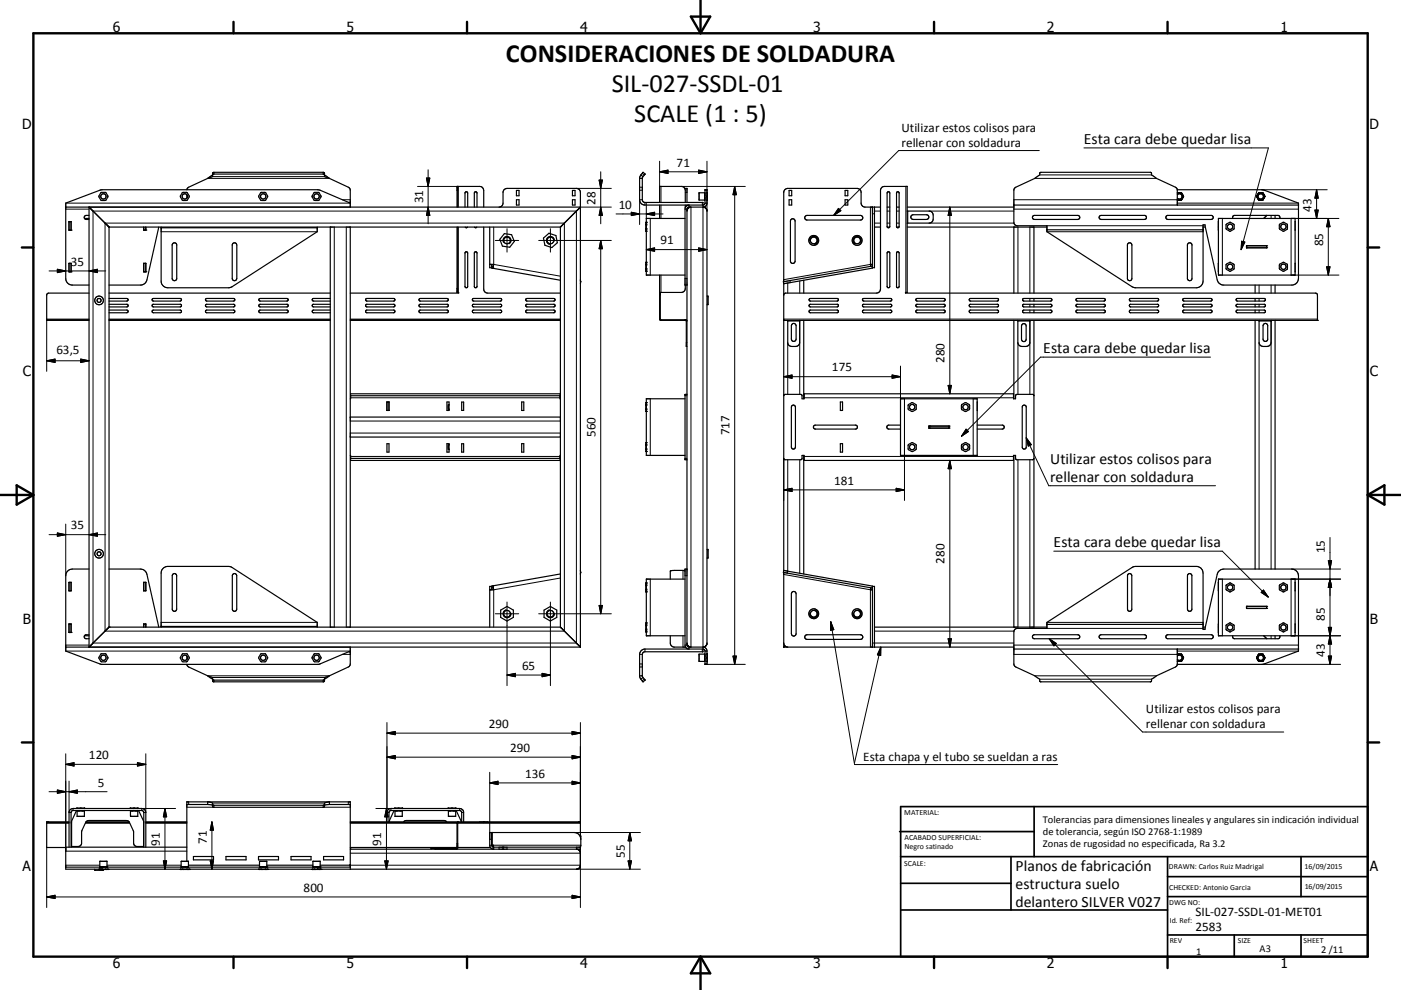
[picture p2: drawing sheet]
<svg xmlns="http://www.w3.org/2000/svg" width="420mm" height="297mm" viewBox="0 0 420 297" stroke-linecap="round" stroke-linejoin="round" font-family="sans-serif">
<g fill="none" stroke="#000" stroke-width=".36">
<path d="M54.6 57.9l.3-.2 1.3 .2 .5 .9-.5 1.2-.3 .2-1.3-.2-.5-.9zM56 58.4v1.1M62.3 53.5l1.4-.5 .1-1.1 .3-.2h32.8l.4 .2v1.1l1.5 .5M62.3 53.5l-5.7 2.7-.6 .7M63.7 52.5l-1.4 1M78.1 57.9l.3-.2 1.3 .2 .5 1-.6 1.2-1.5-.1-.5-.9zM94.1 57.9l.3-.2 1.3 .2 .6 1-.6 1.1-.3 .2-1.3-.2-.5-.9zM97.3 52.4l-.3-.2h-33l-.3 .3M97.3 52.4v.1M97.3 52.5l1.5 1M98.8 53.5l6 2.9 .2 .7v5M137.2 55.9v6.2"/>
<path d="M154.8 57.1h.8v1.6h-.8zM154.8 59.9h.8v1.6h-.8zM171.6 57.1h.8v1.6h-.8zM171.6 59.9h.8v1.6h-.8zM191.8 53.5v6.4a1.59 1.59 0 0 0 1.6 1.6h17.4M191.8 53.5h.8M192.1 52.5l-.3 1M192.1 52.5l.7 .5M192.8 53l-.2 .4v6.5l.4 .7 17.8 .1v.8M192.8 51.7l-.7 .8M192.8 51.7h.1M192.8 51.7l.6 .5"/>
<path d="M193.4 52.3l-.6 .7M193.4 52.2h.1M205.4 56.6l.6-.1v4.2M211.3 57.8v2.2M211.4 57.8h-1.8v2.2h1.8M211.4 58.1v.6M211.4 59.2v.6M212 59v.1M212 60v.1M212 57.8v.1M212 57.8h.1M212 58.8h.1"/>
<path d="M212 57.7h.1M212 60h.1M212 59.1h.1M212 58.8v.1M212 57.7v.1M212 57.9h.1M212.1 57.7v2.5M236.6 57.1h.8v1.6h-.8zM236.6 59.9h.8v1.6h-.8zM253.4 57.1h.8v1.6h-.8zM253.4 59.9h.8v1.6h-.8zM266.1 57.7l.5-.1 .2 .3v10a.4 .4 0 0 1-.4 .4 .4 .4 0 0 1-.4-.4z"/>
<path d="M268.9 57.7l.5-.1 .2 .3v10a.4 .4 0 0 1-.4 .4 .4 .4 0 0 1-.4-.2zM353 56.9l25.8 .1 10.5 3.9v22.6a2.02 2.02 0 0 1-2 2h-20.4a2.01 2.01 0 0 1-2-1.5l-3.6-16.6h-.6v16.9a2.03 2.03 0 0 1-2 2l-18.8-.1-26-16.7v-1.8h-8.9l-.7-.2-.3-.5 .1-10.4 .5-.4 5.6-2.7 1.5-1v-.6l.3-.2h32.9l.3 .2a.8 .8 0 0 0 .8 1.1l.7 .5 6.1 2.9 .2 .7v4.4M353 57.8h1.2M353 58.4a.81 .81 0 0 1 1.1-.1 .81 .81 0 0 1 0 1.2 .81 .81 0 0 1-1.1 0M353.5 57.8l-.5 .2M353.7 57.8l.6 .3M354.2 57.8v.1M354.2 57.8l.6 1.1M354.2 57.9l.2 .2M354.3 58.1l.3 .4M354.3 59.7l-.6 .3-.7-.2M354.4 59.7l-.2 .3"/>
<path d="M354.4 58.1v.2M354.5 58.3l.2 .8-.4 .6M354.7 58.6l.1 .3M354.8 58.9l-.4 .8M354.8 58.9l-.6 1.1M376.7 58.9l.7 1.1M376.7 58.9l.4 .7M377.2 59.7l.2 .3M377.4 57.8h1.2M377.4 57.8l-.7 1.1M377.4 57.9l-.7 1M377.4 57.8v.1"/>
<path d="M378.6 57.8v.1M378.6 57.8l.7 1.1M378.6 60h.1M378.7 58l.3 .5M378.8 59.7l-.1 .2M379 59.3l-.1 .2M379.1 58.6l.1 .2M379.2 59.1l-.1 .1M379.2 58.9v.1M379.3 58.9l-.7 1.1h-1.2M19.7 62.1l154.3 .1-6 5.9M20.7 79h.6v2.5h-.6z"/>
<path d="M20.7 66.5h.6v2.5h-.6zM20.7 66.5h.6M25.3 65.5h1.4M26.7 64.6h-.8a.61 .61 0 0 0-.7 .6 .61 .61 0 0 0 .7 .6h.8M32.7 68.1l-6-6v132l6-6M32.7 68.1v120M32.7 68.1h135.3M43.1 79h.6v2.5h-.6zM43.1 68.1v.9h.6v-.9M47.6 68.1l-3.6 15.9a1.95 1.95 0 0 1-1.9 1.5h-9.4M48.3 68.1v16.2a1.98 1.98 0 0 0 2 2h18.2l.8-.2 25.8-16.6v-1.4M48.3 68.3h46.8"/>
<path d="M51.9 73a.68 .68 0 0 1 .7-.1 .68 .68 0 0 1 .4 .6v10a.69 .69 0 0 1-.7 .7 .69 .69 0 0 1-.7-.7v-10zM69.9 73a.7 .7 0 0 1 .7-.1 .7 .7 0 0 1 .4 .6v10a.69 .69 0 0 1-.7 .7 .69 .69 0 0 1-.7-.7v-10zM99 68.1v120M104.5 60.7h.5M105 68.1v120M105 60.9l-9-3.8-.8-.2-65 .1-10.5 3.9v22.6a1.97 1.97 0 0 0 2 2h5M137 62.1v-6.2h6.8l.8 .3 .4 .9v5M137 68.1v19.6h.5v.2h-32.5M137.2 68.1v19.6M139.4 62.1v-4.2a.4 .4 0 0 1 .4-.4 .4 .4 0 0 1 .4 .4v4.2M139.5 68.1l.3 .2 .4-.2M139.5 75.7l.4-.2 .3 .4v10a.41 .41 0 0 1-.4 .4 .41 .41 0 0 1-.4-.4z"/>
<path d="M142.2 62.1v-4.2a.4 .4 0 0 1 .4-.4 .4 .4 0 0 1 .4 .4v4.2M142.3 68.1l.3 .2 .4-.2M142.3 75.7l.4-.2 .3 .4v10a.41 .41 0 0 1-.4 .4 .41 .41 0 0 1-.4-.4zM145 68.1v18.6l.5 1 .7 .2h21.8M146.8 68.1v12.2h.6v-1M146.8 79.3h1.2l-.2 1.2M147.9 79.9l-.4-.1-.1 .6 .4 .1M149.6 62.1l.8-.2 .4-.7v-3.7l.3-.5 .7-.4 21-.1 .8 .3 .4 .7v136.6M151.2 70.1l2.2 .3 .8 2-1.4 1.8-2.2-.4-.8-2zM162.9 71.4l1.7-1.4 2.1 .7 .4 2.1-1.7 1.5-2-.7zM168 68.1v120M168 68.1h.1"/>
<path d="M193.7 79.2l.1 .2M193.7 67.2l.1 .2M193.7 68.6v.1M193.7 69.3v.1M193.7 79.4v.1M193.7 79.4h.1M193.7 67.4v.1M193.7 67.4h.1M193.8 66.8l-.1 2.6M193.8 78.8v2.5M193.8 68.7l-.1 .1M193.8 68.6l-.1 .1"/>
<path d="M193.8 69.3l-.1 .1M197.8 60.7v-4.8l7 .1 .6 .9 .1 3.8M197.8 61.5v4M205.4 65.5h-11.6v17h11.6M205.5 62.1h.1M205.5 61.5v.8M206 61.5v.2M206.6 61.5l-.8 .3-.4 .9v22.8h.6M207.2 62.1a1.2 1.2 0 0 0-1.2 1.2M210.8 62.1l-4.4 .1-.4 .5v130.8l.2 .5 .4 .1h4.2M210.8 62.1a1.24 1.24 0 0 1 1.2 1v130.1a1.25 1.25 0 0 1-1.2 .9M211.4 60.9v-4h.6v4"/>
<path d="M211.4 60.9h.6M211.4 60.9l-.3 .5-.3 .1M212 60.9l-.5 1-.7 .2M212 60.1v.1M212 60.2h.1M237.2 65.8a.71 .71 0 0 1 .8-.1 .71 .71 0 0 1 .4 .6v12a.7 .7 0 0 1-.7 .7 .7 .7 0 0 1-.7-.7v-12zM241.4 64.9l.6-.3h16a.7 .7 0 0 1 .7 .7 .7 .7 0 0 1-.7 .7h-16a.68 .68 0 0 1-.7-.4 .68 .68 0 0 1 .1-.7zM261.1 79.9h.1M261.6 62.1v18.2h.6v-18.2M261.6 79.3h-.6l.1 .6M262.2 68.1h1.8M264 62.1h-4.6l-.8-.2-.4-.7-.1-4-.6-.6-.5-.1h-20.8l-.8 .3-.4 .9-.1 26.7"/>
<path d="M266 62.1h.8M266 68.1h.7M266.1 75.7l.3-.2 .4 .4v10a.41 .41 0 0 1-.4 .4 .41 .41 0 0 1-.4-.4zM268.8 62.1h.8M268.8 68.1h.7M268.9 75.7l.3-.2 .4 .4v10a.4 .4 0 0 1-.4 .4 .4 .4 0 0 1-.4-.2zM272 62.1h32M272 68.1h41.9M272 63.3l6.8 .1 .7 .4 .3 .7-.1 1.7-.9 .7h-6.8M273.3 64.7l.5-.3h4a.71 .71 0 0 1 .7 .7 .71 .71 0 0 1-.7 .7h-4a.7 .7 0 0 1-.7-.4 .7 .7 0 0 1 .2-.7zM304 61.5h85.3M304 68.1v19.8"/>
<path d="M309.6 64.9l.5-.3h13a.61 .61 0 0 1 .6 .6 .61 .61 0 0 1-.6 .6h-13l-.5-.2zM310 68.1v19.8M313.9 68.9h46.8M329.6 64.9l.5-.3h13a.61 .61 0 0 1 .6 .6 .61 .61 0 0 1-.6 .6h-13l-.6-.4zM338.2 73a.67 .67 0 0 1 .8-.1 .67 .67 0 0 1 .3 .6v10a.67 .67 0 0 1-.6 .7 .67 .67 0 0 1-.7-.7v-10zM349.6 64.9l.5-.3h13a.61 .61 0 0 1 .6 .6 .61 .61 0 0 1-.6 .6h-13l-.5-.2zM353 60h1.2M356.2 73a.68 .68 0 0 1 .8-.1 .68 .68 0 0 1 .4 .6v10a.69 .69 0 0 1-.7 .7 .69 .69 0 0 1-.7-.7v-10zM360.7 68.1h.7M365.3 68.1h.1M365.3 79v2.5M365.3 66.5v2.5"/>
<path d="M365.3 65.5h23v17h-23zM367.7 79.2l1.1-.5 1.1 .5v1.6l-1 .6-1.2-.6zM367.7 67.2l.9-.5 1.3 .5v1.6l-1.1 .6-1.1-.6zM369.6 65.5l.1-.7 .4-.2h13l.5 .2 .1 .7M373.7 73.7h6v.6h-6zM373.7 73.7h6M379.8 64.6l-.9 .9M382.3 64.6v.9M383.7 79.2l1.1-.5 1.1 .5v1.6l-1 .6-1.2-.6-.1-.3zM383.7 67.2l.9-.5 1.3 .5v1.6l-1.1 .6-1.1-.6-.1-.2zM388.3 79v2.5M388.3 66.5v2.5"/>
<path d="M14 95.9h12.7M26.7 87.9h-12.1l-.3 .1-.3 .5v7.6h12.7M32.7 89.5h5.3a.39 .39 0 0 1 .4 .4 .39 .39 0 0 1-.4 .4h-5.3M32.7 87.9h66.3M32.7 95.9h66.3M32.7 96.1h66.3M32.7 91.3h5.5a.41 .41 0 0 1 .2 .4 .41 .41 0 0 1-.4 .4h-5.3M32.7 93h5.3a.4 .4 0 0 1 .4 .4 .4 .4 0 0 1-.4 .4h-5.3M45.7 89.6l8.3-.1a.39 .39 0 0 1 .4 .4 .39 .39 0 0 1-.4 .4h-8l-.4-.2zM45.7 93.1l8.3-.1a.4 .4 0 0 1 .4 .4 .4 .4 0 0 1-.4 .4h-8l-.4-.2zM45.7 91.4l8.4-.1a.4 .4 0 0 1 .3 .4 .4 .4 0 0 1-.4 .4h-8l-.4-.2zM61.6 91.5l.3-.2h8.2a.41 .41 0 0 1 .3 .4 .41 .41 0 0 1-.4 .4h-8l-.4-.2z"/>
<path d="M61.6 93.2l.4-.2h8a.41 .41 0 0 1 .4 .4 .41 .41 0 0 1-.4 .4h-8l-.4-.2zM61.8 89.6l8.2-.1a.39 .39 0 0 1 .4 .4 .39 .39 0 0 1-.4 .4h-8l-.4-.3zM77.8 91.4l8.3-.1a.41 .41 0 0 1 .3 .4 .41 .41 0 0 1-.4 .4h-8l-.4-.4zM77.8 89.6l8.2-.1a.39 .39 0 0 1 .4 .4 .39 .39 0 0 1-.4 .4h-8l-.4-.3zM77.8 93.1l8.2-.1a.41 .41 0 0 1 .4 .4 .41 .41 0 0 1-.4 .4h-8l-.4-.3zM99 89.5h-5a.39 .39 0 0 0-.4 .4 .39 .39 0 0 0 .4 .4h5M99 91.3h-5.1a.41 .41 0 0 0-.3 .5 .41 .41 0 0 0 .4 .3h5M99 93h-5a.4 .4 0 0 0-.4 .4 .4 .4 0 0 0 .4 .4h5M105 95.9h63M105 96.1h63M109.8 91.4l8.3-.1a.41 .41 0 0 1 .3 .4 .41 .41 0 0 1-.4 .4h-8l-.4-.4zM109.8 89.6l8.2-.1a.39 .39 0 0 1 .4 .4 .39 .39 0 0 1-.4 .4h-8l-.4-.3z"/>
<path d="M109.8 93.1l8.2-.1a.41 .41 0 0 1 .4 .4 .41 .41 0 0 1-.4 .4h-8l-.4-.3zM125.8 89.6l8.2-.1a.39 .39 0 0 1 .4 .4 .39 .39 0 0 1-.4 .4h-8l-.4-.3zM125.8 91.4l8.3-.1a.41 .41 0 0 1 .3 .4 .41 .41 0 0 1-.4 .4h-8l-.4-.4zM125.8 93.1l8.2-.1a.41 .41 0 0 1 .4 .4 .41 .41 0 0 1-.4 .4h-8l-.4-.3zM141.7 89.6l8.3-.1a.39 .39 0 0 1 .4 .4 .39 .39 0 0 1-.4 .4h-8l-.4-.3zM141.7 93.1l8.3-.1a.41 .41 0 0 1 .4 .4 .41 .41 0 0 1-.4 .4h-8l-.4-.3zM141.7 91.4l8.5-.1a.41 .41 0 0 1 .2 .4 .41 .41 0 0 1-.4 .4h-8l-.4-.4zM147.8 80.5l20.2 3.6M157.7 89.6l8.3-.1a.39 .39 0 0 1 .4 .4 .39 .39 0 0 1-.4 .4h-8l-.4-.3zM157.7 91.4l8.5-.1a.41 .41 0 0 1 .2 .5 .41 .41 0 0 1-.4 .3h-8l-.4-.4zM157.7 93.1l8.3-.1a.4 .4 0 0 1 .4 .4 .4 .4 0 0 1-.4 .4h-8l-.4-.3zM174 83.9v.1"/>
<path d="M174 84.3h.1M174.1 84.4v.1M174.1 84.5h.1M174.1 84.5l-.1 .6M193.7 80.5v.2M193.8 80.7l-.1 .1M193.8 80.7h-.1M197.8 87.9h.2M197.8 82.5v13.4l.2 .2 7.7 .1 .1 7.7h.2M198 87.7v8.1l7.7 .1 .3 .4M205.5 85.5l-.1 1.5-.9 .7h-6.7M205.5 95.9v.2"/>
<path d="M212 88.8h.3v2.6h-.3M234.9 84.5h.1M234.9 84.5l.1 .6M234.9 84.5l26.5-4.7 .1 .6-26.5 4.7M235 88.5l.1-.3 .5-.3h27.2l.9-.4 .3-.8v-29.6l.4-.9 .8-.3h6.8v31.8h-.5v.2h122.9l.5 .3 .1 .3v7.6h-160M235 85.1v86M235 85.1h.1M236.2 96.1v6.9l.4 .7 .8 .2 1.7-.1 .6-.8v-6.9M237.5 97.2a.7 .7 0 0 1 .8-.1 .7 .7 0 0 1 .4 .6v4a.71 .71 0 0 1-.7 .7 .71 .71 0 0 1-.7-.7v-4zM241 84.1v3.8M241 96.1v23.5M242.7 89.6l8.3-.1a.39 .39 0 0 1 .4 .4 .39 .39 0 0 1-.4 .4h-8l-.4-.3z"/>
<path d="M242.7 93.1l8.3-.1a.41 .41 0 0 1 .4 .4 .41 .41 0 0 1-.4 .4h-8l-.4-.3zM242.7 91.4l8.4-.1a.41 .41 0 0 1 .3 .4 .41 .41 0 0 1-.4 .4h-8l-.4-.4zM258.6 93.2l.4-.2h8a.41 .41 0 0 1 .4 .4 .41 .41 0 0 1-.4 .4h-8l-.4-.2zM258.6 91.5l.2-.2h8.3a.41 .41 0 0 1 .3 .4 .41 .41 0 0 1-.4 .4h-8l-.4-.2zM258.7 89.6l8.3-.1a.39 .39 0 0 1 .4 .4 .39 .39 0 0 1-.4 .4h-8l-.4-.3zM274.6 93.2l.4-.2h8a.41 .41 0 0 1 .4 .4 .41 .41 0 0 1-.4 .4h-8l-.4-.2zM274.7 89.6l8.3-.1a.39 .39 0 0 1 .4 .4 .39 .39 0 0 1-.4 .4h-8l-.4-.3zM274.7 91.4l8.4-.1a.41 .41 0 0 1 .3 .4 .41 .41 0 0 1-.4 .4h-8l-.4-.4zM290.7 89.6l8.3-.1a.39 .39 0 0 1 .4 .4 .39 .39 0 0 1-.4 .4h-8l-.4-.3zM290.7 93.1l8.3-.1a.41 .41 0 0 1 .4 .4 .41 .41 0 0 1-.4 .4h-8l-.4-.3zM290.7 91.4l8.4-.1a.41 .41 0 0 1 .3 .4 .41 .41 0 0 1-.4 .4h-8l-.4-.4zM304 96.1v23.5"/>
<path d="M305.2 96.1v6.9l.4 .7 .8 .2 1.7-.1 .6-.8 .1-6.9M306.5 97.3a.7 .7 0 0 1 .7-.1 .7 .7 0 0 1 .4 .6v4a.7 .7 0 0 1-.7 .7 .7 .7 0 0 1-.7-.8v-3.9zM306.7 89.6l8.3-.1a.39 .39 0 0 1 .4 .4 .39 .39 0 0 1-.4 .4h-8l-.4-.3zM306.7 93.1l8.3-.1a.4 .4 0 0 1 .4 .4 .4 .4 0 0 1-.4 .4h-8l-.4-.3zM306.7 91.4l8.4-.1a.41 .41 0 0 1 .3 .5 .41 .41 0 0 1-.4 .3h-8l-.4-.4zM310 89.5v.8M310 91.3v.8M310 93v.8M310 96.1v92M322.7 89.6l8.3-.1a.39 .39 0 0 1 .4 .4 .39 .39 0 0 1-.4 .4h-8l-.4-.3zM322.7 93.1l8.3-.1a.4 .4 0 0 1 .4 .4 .4 .4 0 0 1-.4 .4h-8l-.4-.3zM322.7 91.4l8.4-.1a.41 .41 0 0 1 .3 .5 .41 .41 0 0 1-.4 .3h-8l-.4-.4z"/>
<path d="M338.7 89.6l8.3-.1a.39 .39 0 0 1 .4 .4 .39 .39 0 0 1-.4 .4h-8l-.4-.3zM338.7 93.1l8.3-.1a.4 .4 0 0 1 .4 .4 .4 .4 0 0 1-.4 .4h-8l-.4-.3zM338.7 91.4l8.4-.1a.41 .41 0 0 1 .3 .5 .41 .41 0 0 1-.4 .3h-8l-.4-.4zM354.7 89.6l8.3-.1a.39 .39 0 0 1 .4 .4 .39 .39 0 0 1-.4 .4h-8l-.4-.3zM354.7 93.1l8.3-.1a.4 .4 0 0 1 .4 .4 .4 .4 0 0 1-.4 .4h-8l-.4-.3zM354.7 91.4l8.4-.1a.41 .41 0 0 1 .3 .5 .41 .41 0 0 1-.4 .3h-8l-.4-.4zM370.7 89.6l8.3-.1a.39 .39 0 0 1 .4 .4 .39 .39 0 0 1-.4 .4h-8l-.4-.3zM370.7 93.1l8.3-.1a.4 .4 0 0 1 .4 .4 .4 .4 0 0 1-.4 .4h-8l-.4-.3zM370.7 91.4l8.4-.1a.41 .41 0 0 1 .3 .5 .41 .41 0 0 1-.4 .3h-8l-.4-.4zM376.3 85.5v2.4M376.3 89.5v.8M376.3 91.3v.8"/>
<path d="M376.3 93v.8M376.3 96.1v74.6M377.5 96.1v6.9l.4 .7 .8 .2 1.7-.1 .6-.8 .1-6.9M378.9 97.2a.68 .68 0 0 1 .8-.1 .68 .68 0 0 1 .4 .6v4a.7 .7 0 0 1-.7 .7 .7 .7 0 0 1-.7-.7v-4zM382.3 85.5v2.4M382.3 96.1v74.6M105 119.6l.1-1.5h62.8l.1 1.5M105.1 118.7h62.8M205.4 119.6h-11.6v17h11.6M206 118.3h-.6v19.6h.6M206 118.3h-.1M235 118.7l.4-.4h4.7l.4 .3v1h.6v-1.5h62.8v1.5h.6v-1l.4-.3h4.7l.4 .4"/>
<path d="M270 119.6h23v17h-23zM105 131.1h63M105 125.1h63M105 136.6l.1 1.5h62.8l.1-1.5M105.1 137.5h62.8M116 120.6h.6v2.5h-.6zM116 133.1h.6v2.5h-.6zM116 120.6v2.5M134 120.6h.6v2.5h-.6zM134 133.1h.6v2.5h-.6zM134.4 133.5v1.3l.2 .1-.2-.1v-1.3l.2-.1zM134.6 121.5l-.2 .6 .2 .7"/>
<path d="M134.6 121.4l-.2 .1v1.3l.2 .1-.2-.1v-1.3l.2-.1M134.6 133.5l-.2 .6 .2 .7M138.4 120.6h.6v2.5h-.6zM138.4 133.1h.6v2.5h-.6zM156.4 120.6h.6v2.5h-.6zM156.4 133.1h.6v2.5h-.6zM193.7 121.3l.1 .2M193.7 122.7v.1M193.7 134.7v.1M193.7 133.3l.1 .2M193.7 121.5v.1M193.7 121.5h.1"/>
<path d="M193.7 133.5v.1M193.7 134.8h.1M193.7 133.5h.1M193.8 120.9v2.5M193.8 132.9v2.5M193.8 122.8l-.1 .1M193.8 122.7l-.1 .1M193.8 134.8l-.1 .1M205.9 137.9l.1 .1M235 137.5l.4 .4h4.7l.4-.3v-1h.6v1.5h62.8v-1.5h.6v1l.4 .3h4.7l.4-.4M237.5 121.6h.7l.3 .5v12a.61 .61 0 0 1-.6 .6 .61 .61 0 0 1-.6-.6v-12zM241 136.6v35.6"/>
<path d="M244.1 127.6l12.4-.1a.6 .6 0 0 1 .6 .6 .6 .6 0 0 1-.6 .6h-12a.6 .6 0 0 1-.6-.4 .6 .6 0 0 1 .2-.7zM251.9 120.6h.7v2.5h-.7zM251.9 133.1h.7v2.5h-.7zM270 127.5h-3.5a.6 .6 0 0 0-.6 .6 .6 .6 0 0 0 .6 .6h3.5M272.4 121.3l.9-.5 1.2 .5 .2 .3-.2 1.3-.9 .5-1.2-.5-.1-.2zM278.5 127.8h6v.7h-6zM278.5 128.4h6M278.5 127.8h6M279 127.8h.1M279 128.4v.1M288.4 121.3l.9-.5 1.3 .5v1.6l-1 .5-1.2-.5zM288.4 133.3l1.1-.5 1.1 .5v1.6l-1 .6-1.2-.6z"/>
<path d="M293 120.6h.1M293 123.1h.1M293 127.5h7.5a.6 .6 0 0 1 .6 .6 .6 .6 0 0 1-.6 .6h-7.5M304 136.6v51.5M306.6 121.8a.61 .61 0 0 1 .7-.2 .61 .61 0 0 1 .4 .5v12a.6 .6 0 0 1-.6 .6 .6 .6 0 0 1-.6-.6zM20.7 174.7h.6v2.5h-.6zM20.7 177.2h.6M26.7 170.7h-5a2.02 2.02 0 0 0-2 2v22.6l10.5 4h65.3l9.5-4M32.7 170.7h9.4a2.02 2.02 0 0 1 1.9 1.6l3.6 15.8M43.1 174.7h.6v2.5h-.6zM43.1 177.2h.6M51.9 172.2a.66 .66 0 0 1 .7-.1 .66 .66 0 0 1 .4 .6v10a.66 .66 0 0 1-.7 .7 .66 .66 0 0 1-.7-.7v-10z"/>
<path d="M69.9 172.2a.66 .66 0 0 1 .7-.1 .66 .66 0 0 1 .4 .6v10a.66 .66 0 0 1-.7 .7 .66 .66 0 0 1-.6-.7v-10zM147.4 176.9v-1h-.6v12.2M147.8 175.8h-.4l.1 .6h.4M147.8 175.8l.2 1.1h-1.2M168 172.2l-20.2 3.6M174 171.1l.1 .6M174 172.2v.1M174.1 171.9l-.1 .1M174.1 171.7v.1M174.1 171.7h.1M193.7 175.4l.1 .2M193.7 176.8v.1"/>
<path d="M193.7 175.6v.1M193.7 176.9v.1M193.7 175.6h.1M193.8 175v2.5M193.8 176.8l-.1 .1M193.8 176.9h-.1M201 171.4v2.3M201 171.3v.1M201 171.3l1.2-.2 3.2 .2M205.4 173.7h-11.6v17h11.6M206 170.7h-.6v22.8l.2 .8 1 .4M212 164.8h.3v2.6h-.3"/>
<path d="M234.9 171.7l.1 22.4M235 171.1l26.5 4.7-.1 .6-26.5-4.7M235 171.1l-.1 .6M237.5 177.6a.72 .72 0 0 1 .8-.1 .72 .72 0 0 1 .4 .6v12a.71 .71 0 0 1-.7 .7 .71 .71 0 0 1-.7-.7v-12zM261.1 176.4l-.1 .5h.6M261.1 176.4h.1M338.2 172.2a.66 .66 0 0 1 .7-.1 .66 .66 0 0 1 .4 .6v10a.65 .65 0 0 1-.6 .7 .65 .65 0 0 1-.7-.7v-10zM356.1 172.4a.66 .66 0 0 1 .8-.3 .66 .66 0 0 1 .4 .6v10a.66 .66 0 0 1-.6 .7 .66 .66 0 0 1-.7-.7zM365.3 174.7v2.5M365.3 173.7h23v17h-23zM367.7 175.4l.9-.5 1.3 .5v1.6l-1 .6-1.2-.6zM383.7 175.4l.9-.5 1.3 .5v1.6l-1 .6-1.2-.6-.1-.2z"/>
<path d="M388.3 174.7v2.5M19.7 194.1h154.3M20.7 187.2h.6v2.5h-.6zM25.3 190.7h1.4M26.7 190.4h-.8a.6 .6 0 0 0-.7 .6 .6 .6 0 0 0 .7 .6h.8M32.7 188.1h135.3M43.1 188.1v-.9h.6v.9M48.3 188.1v-16.2a1.99 1.99 0 0 1 2-2h18.2l.8 .2 25.8 16.6v1.4M48.3 187.9h46.8M56 196.8v1.1M56 199.3l.6 .8 5.7 2.7M104.5 195.5h.5"/>
<path d="M105 194.1v5.1l-.2 .6-6 3M150.1 183l1.9-1.1 1.9 1.1v2.2l-1.9 1.1-1.9-1.1zM163.1 183l1.9-1.1 1.9 1.1v2.2l-1.9 1.1-1.9-1.1zM168 188.1l6 6M193.7 188.8v.1M193.7 187.4l.1 .2M193.7 187.6v.1M193.7 188.9h.1M193.7 187.6h.1M193.8 187v2.5M193.8 188.9l-.1 .1M201 190.7v2.5l.4 .7 .8 .2h3.3"/>
<path d="M206 192.9a1.21 1.21 0 0 0 1.2 1.2M210.8 194.7v.8l-17.8 .1-.4 .7v6.6l.2 .4M210.8 194.1l.7 .3 .5 .9M210.8 194.7l.4 .3 .2 .3M210.8 194.7h-17.4a1.64 1.64 0 0 0-1.6 1.6v6.5M211.3 196.2v2.2M211.4 195.3v4h.6v-4M211.4 196.2h-1.8v2.2h1.8M211.4 196.5v.6M211.4 197.6v.6M211.4 195.3h.6M212 198.4v.1"/>
<path d="M212 198.5v.1M212 196.2v.1M212 198.6h.1M212 196.1h.1M212 198.4h.1M212 197.5h.1M212 197.2v.3M212 197.2h.1M212 196.3h.1M212.1 196.1v2.5M235 194.1h69M235 192.9l.2 .8 1 .4"/>
<path d="M235.3 193.8l-.3 .3M241.4 190.7l.6-.3h16a.7 .7 0 0 1 .7 .7 .7 .7 0 0 1-.7 .7h-16a.68 .68 0 0 1-.7-.4 .68 .68 0 0 1 .1-.7zM261.6 194.1v-18.2h.6v18.2M262.2 188.1h51.7M304 194.7h85.3M309.6 190.7l.5-.3h13a.6 .6 0 0 1 .6 .6 .6 .6 0 0 1-.6 .6h-13l-.5-.2zM313.9 187.3h46.8M329.8 190.6l13.3-.2a.6 .6 0 0 1 .6 .6 .6 .6 0 0 1-.6 .6h-13a.59 .59 0 0 1-.6-.4 .59 .59 0 0 1 .3-.6zM349.6 190.7l.5-.3h13a.6 .6 0 0 1 .6 .6 .6 .6 0 0 1-.6 .6h-13l-.5-.2zM353 194.7v4.5l-.2 .6-6.1 3-1.5 1v.6l-.2 .2h-33l-.3-.2v-.6l-1.5-1-5.6-2.7-.5-.5-.1-10.1 .2-.6 .8-.4h8.9v-1.8l26-16.7 18.8-.1a1.98 1.98 0 0 1 2 2v16.9h.6l3.6-16.5a2.08 2.08 0 0 1 2-1.6h20.4a2.06 2.06 0 0 1 2 2v22.6l-10.8 4h-25.5M353 198.4h1.2M353 198.3l.5 .1"/>
<path d="M353 196.8a.81 .81 0 0 1 1.1 0 .81 .81 0 0 1 0 1.1 .81 .81 0 0 1-1.1 0M353.5 196.2l-.5 .2M353.7 196.2l.6 .4M354.2 196.2h-1.2M354.2 198.4h.1M354.2 196.2l.2 .3M354.2 196.2l.6 1.1M354.3 198.3l-.1 .1M354.3 196.6l.2 .2M354.3 198.1l-.6 .3M354.4 196.5l.1 .3M354.4 198v.1"/>
<path d="M354.5 196.8l.1 .9M354.5 196.8l.3 .5M354.6 197.7l-.1 .2M354.6 197.7l-.3 .4M354.8 197.3h.1M354.8 197.3l-.1 .2M354.8 197.3l-.6 1.1M360.7 188.1h.7M365.3 188.1h.1M365.3 187.2v2.5M367.7 187.4l.9-.5 1.3 .5v1.6l-1.1 .6-1.1-.6zM369.6 190.7l.1 .7 .4 .2h13l.5-.2 .1-.7"/>
<path d="M373.7 181.9h6v.7h-6zM373.7 182.5h6M376.7 197.3l.7 1.1M376.7 197.3h.1M376.7 197.3l.1 .2M376.9 197.6l.1 .1M377 196.8l-.3 .5M377 197.9l.1 .1M377.2 198.1l.2 .3M377.4 198.4h1.2M377.4 198.4h.1M377.4 196.2l-.4 .6"/>
<path d="M377.4 196.2l-.7 1.1M377.9 196.2l-.8 .5M378.2 196.2a1.09 1.09 0 0 1 .8 1.4 1.09 1.09 0 0 1-1.5 .7 1.09 1.09 0 0 1-.4-1.6M378.6 196.2h-1.2M378.6 198.4h.1M378.6 196.2l.6 1.1M378.6 196.2l.7 1.1M378.8 198.1l-.2 .3M378.9 190.7l.9 .9M379 197.7l-.1 .2M379.2 197.3h.1M379.2 197.3l-.1 .3"/>
<path d="M379.3 197.3l-.7 1.1M382.3 190.7v.9M383.7 187.4l.9-.5 1.3 .5v1.6l-1.1 .6-1.1-.6-.1-.2zM388.3 187.2v2.5M62.3 202.8l1.4 .5v.9l.3 .4h33l.3-.2v-1.1l1.5-.5M62.3 202.8l1.4 1M63.7 203.7l.4 .3h32.8l.4-.3M98.8 202.8l-1.5 1M191.8 202.8l.3 1M191.8 202.8h.8M192.1 203.8l.7 .8M192.8 203.3l.6 .7"/>
<path d="M192.8 203.3l-.7 .5M192.8 204.6h.1M193.4 204h.1M193.4 204l-.6 .6M14 246.8h6.7M20.7 254.2v-10.7l.5-.7 .7-.2 21.1 .1 .6 .5 .1 .6v10.4M20.7 246.6h-6.7v7.7h5.7M21.3 254.2v-10.4l.1-.4 .5-.2h20.8l.4 .6v10.4M21.3 246.6h.2M21.3 246.8h.2M22.9 243.2l-1.4 3.2v7.6l2.2-.1 .5-.3 .3-.6a7.9 7.9 0 0 1 1.2-6.3M23 242.5h2.4"/>
<path d="M23 242.5h.1M23 242.5l.1 .1M23.1 243.2v1.7h2.2v-1.7M23.1 243.3h2.2M23.1 242.5h.1M23.3 243.2h.7M24.1 242.5h.1M24.1 242.5l.1 .1M24.2 242.5v.1M24.4 242.5h.1M24.4 242.5h-.2M24.4 243.2h.6"/>
<path d="M25.3 242.5h.1M25.4 242.5l-.1 .1M25.4 242.5h.1M25.7 246.8h13.1M25.7 246.7l.9-.5h11.3l.5 .1 .4 .4M25.8 246.6h12.9M39 242.5h2.4M39 242.5h.1M39.1 242.5v.1M39.1 243.2v1.7h2.2v-1.7M39.1 243.3h2.2M39.1 242.5h.1"/>
<path d="M39.3 243.2h.7M40.1 242.5h.1M40.2 242.5v.1M40.4 242.5h.1M40.4 242.5l-.2 .1M40.4 243.2h.6M41.3 242.5h.1M41.3 242.5v.1M41.4 242.5h.1M41.4 242.5l-.1 .1M41.6 243.2l1.5 3.2v7.6l-2.3-.1-.5-.3-.2-.6a7.8 7.8 0 0 0-1.3-6.3M43.1 246.6h.1"/>
<path d="M43.1 246.8h.1M43.7 246.6h12.3M43.7 246.8h12.3M56 254.2h-36.3v6.6h153.1a1.19 1.19 0 0 0 1.2-1v-4a1.19 1.19 0 0 0-1.2-1M56 258.4v-17.8h49v20.2M56 241.4h6.3M56.5 259.6h21.3M58 257h6v1h-6zM62.3 241.4v-.8l1.4 .3v1l.3 .3h33l.3-.3v-1l1.5-.3v.8M62.3 241.4l1.4 .2M63.7 241.3l.3 .3h33l.3-.3M67.7 257h6.1v1h-6.1z"/>
<path d="M77.5 257h6v1h-6zM80 259.6h13.8M87.3 257h5.9v1h-5.9zM97 257h6v1h-6zM98.8 241.4l-1.5 .2M98.8 241.4h6.2M105 246.6h69v4.5M105 254.3h42M105 246.8h32.1M105 259.4l-.2 .2h-8.8M105.1 254.3v.5M116 246.6v-3.1l.5-.7 .7-.2h20.6l.5 .1 .6 .5 .1 3.4"/>
<path d="M116.6 246.6v-3l.6-.4h20.8l.4 .4v3M118.1 243.2l-1.4 3.4M118.3 242.5h2.4M118.3 242.5h.1M118.3 242.5l.1 .1M118.4 243.2v1.7h2.2v-1.7M118.4 243.3h2.2M118.4 242.5h.1M118.7 243.2h.6M119.4 242.5h.1M119.5 242.5v.1M119.7 242.5h.1"/>
<path d="M119.7 242.5h-.2M119.7 243.2h.7M120.6 242.5h.1M120.6 242.5v.1M120.7 242.5l-.1 .1M120.7 242.5h.1M121 246.6l.8-.4h11.3l.8 .4M134.3 242.5h2.4M134.3 242.5h.1M134.3 242.5h.2M134.4 243.2v1.7h2.2v-1.7M134.4 243.3h2.2"/>
<path d="M134.5 242.5h.1M134.7 243.2h.6M135.4 242.5h.1M135.4 242.5l.1 .1M135.5 242.5v.1M135.7 242.5h.1M135.7 242.5h-.2M135.7 243.2h.7M136.6 242.5h.1M136.6 242.5v.1M136.7 242.5h.1M136.7 242.5l-.1 .1"/>
<path d="M136.8 243.2l1.5 3.4M137.1 246.7l-.1 7.8-7.8 .1v.2M137.4 246.6l-.3 .1M145 246.6v.2M147.4 249.8v3.8M147.4 253.6l.4 .5M147.4 253.6h.5l.1 .6M147.5 249.8v3.8M147.8 253.6v.5M147.8 254.1l.2 .1M148 254.2h26M150.8 254.2v.6"/>
<path d="M174 250.5v4.3h-69M174 251.1l-.9-1.1-1-.2h-25.3v4l.5 .7 .7 .3M174 246.8h-36.6l-.2 .2v7.4l-.4 .4M174 251.1l.1 .7M174 254.2v.1M174.1 254l-.1 .1M19.7 260.2h85.3M28.4 260.8v.3h2.6v-.3M29.7 260.8h.1M29.7 260.8h2.6M29.9 260.2h.3M29.9 260.1v-1.7h2.2v1.7"/>
<path d="M29.9 260.1h2.2M29.9 260.1l-.1 .1M30.2 260.8h.3M30.6 260.2h.8M31.5 260.8h.3M32.1 260.1l-.3 .1M32.3 260.8h.1M54.1 260.8h.1M54.1 260.8h2.6M54.2 260.8h-.1M54.3 260.1v-1.7h2.2v1.7M54.3 260.1h2.2"/>
<path d="M54.4 260.1l.2 .1M54.4 260.1l-.1 .1M54.6 260.8h.3M55 260.2h.8M56 260.8h-.1M56 260.8h.2M56.5 260.1l-.3 .1M56.6 260.8h.1M56.7 260.8h.1M77.6 260.8h.1M77.6 260.8h2.6M77.7 260.8h-.1"/>
<path d="M77.8 260.2h.3M77.8 260.1v-1.7h2.2v1.7M77.8 260.1h2.2M77.8 260.1v.1M78.3 260.8h-.2M78.3 260.8h.1M78.5 260.2h.8M79.4 260.8h.3M79.9 260.1l-.2 .1M79.9 260.1l.1 .1M80.2 260.8h.1M93.6 260.8h.1"/>
<path d="M93.6 260.8h2.7M93.7 260.8h-.1M93.8 260.1v-1.7h2.2v1.7M93.8 260.1h2.2M93.8 260.1l.3 .1M94.1 260.8h.3M94.5 260.2h.8M95.5 260.8h-.1M95.5 260.8h.2M96 260.1l-.3 .1M96.1 260.8h.2M96.3 260.8h-.1"/>
<circle cx="31" cy="58.9" r=".8"/>
<circle cx="31" cy="58.9" r="1.34"/>
<circle cx="55.4" cy="58.9" r=".8"/>
<circle cx="78.9" cy="58.9" r=".8"/>
<circle cx="94.9" cy="58.9" r=".8"/>
<circle cx="378" cy="58.9" r="1.09"/>
<circle cx="378" cy="58.9" r=".8"/>
<circle cx="152" cy="72.1" r="1.01"/>
<circle cx="165" cy="72.1" r="1.01"/>
<circle cx="244" cy="72.1" r="1.01"/>
<circle cx="244" cy="72.1" r="1.48"/>
<circle cx="257" cy="72.1" r="1.01"/>
<circle cx="257" cy="72.1" r="1.48"/>
<circle cx="368.8" cy="68" r=".8"/>
<circle cx="384.8" cy="68" r=".8"/>
<circle cx="29.7" cy="90.1" r="1.3"/>
<circle cx="29.7" cy="90.1" r=".6"/>
<circle cx="368.8" cy="80" r=".8"/>
<circle cx="384.8" cy="80" r=".8"/>
<circle cx="273.5" cy="134.1" r=".81"/>
<circle cx="273.5" cy="134.1" r="1.34"/>
<circle cx="273.5" cy="122.1" r=".79"/>
<circle cx="289.5" cy="134.1" r=".8"/>
<circle cx="289.5" cy="122.1" r=".8"/>
<circle cx="29.7" cy="166.1" r="1.3"/>
<circle cx="29.7" cy="166.1" r=".6"/>
<circle cx="368.8" cy="176.2" r=".79"/>
<circle cx="384.8" cy="176.2" r=".8"/>
<circle cx="31" cy="197.3" r=".8"/>
<circle cx="31" cy="197.3" r="1.34"/>
<circle cx="55.4" cy="197.3" r="1.33"/>
<circle cx="55.4" cy="197.3" r=".8"/>
<circle cx="78.9" cy="197.3" r=".8"/>
<circle cx="78.9" cy="197.3" r="1.34"/>
<circle cx="94.9" cy="197.3" r="1.34"/>
<circle cx="94.9" cy="197.3" r=".8"/>
<circle cx="152" cy="184.1" r="1.01"/>
<circle cx="165" cy="184.1" r="1.02"/>
<circle cx="244" cy="184.1" r="1.02"/>
<circle cx="244" cy="184.1" r="1.47"/>
<circle cx="257" cy="184.1" r="1.02"/>
<circle cx="257" cy="184.1" r="1.48"/>
<circle cx="368.8" cy="188.2" r=".8"/>
<circle cx="378" cy="197.3" r=".8"/>
<circle cx="384.8" cy="188.2" r=".8"/>
</g>
<g fill="none" stroke="#000" stroke-width=".3">
<path d="M62.3 53.5h36.5M63.7 53h33.6M64.1 51.7v.5M96.9 51.7v.5M102.6 59.9h2.4M125.2 55.9h12.2v6.2M127.8 53.4h1.1l-.5 2.5zM128.4 50.9v16.2M137 57.1h.2M172.8 56.5h10.5M179.6 54h1l-.5 2.5zM180.1 51.5v15.6"/>
<path d="M191.8 57.1h.8M191.8 56.2h.8M192.5 52l.7 .5M192.6 59.9h-.8v7.5M197.8 51.5h14.2M197.8 51.5l2.5-.5v1zM197.8 48.4v7.5M198.2 55.9v4.8M204.3 55.9h19.1M205.5 57.7h.5M209.5 51l2.5 .5-2.5 .5zM211.4 57.1h.6"/>
<path d="M212 48.4v14.9M220.3 55.9v143.4M220.3 55.9l.5 2.5h-1zM271.6 55.9v31.8M304 59.9h49M310.2 53.5h36.5M311.6 45.2h-42.2l-19.4 19.4M311.7 52.5h33.5M325 44.4h55.3l-8.2 30.5M378.3 56.9h19.6M394.7 56.9v8.6M394.7 56.9l.5 2.5h-1z"/>
<path d="M19.7 60.9h85.3M19.7 62.7h7M27.9 63.3h144.9v129.6h-144.9zM31.5 66.9h137.7v122.4h-137.7zM48.3 69.5h46.8M100.2 68.1v120M103.8 68.1v120M104.8 60.7v.1M128.4 62.1l.5 2.5h-1.1zM137.4 68.1v19.6M148 68.1v11.2l20 3.6M148.5 72.1h7"/>
<path d="M151 72.7a1.2 1.2 0 0 1 .4-1.6 1.2 1.2 0 0 1 1.6 .4 1.2 1.2 0 0 1-.4 1.7M152 68.6v7M161.5 72.1h21.8M165 68.6v7M166.2 72.3a1.2 1.2 0 0 0-1-1.4 1.2 1.2 0 0 0-1.4 1 1.2 1.2 0 0 0 1 1.4M174 62.1h9.3M180.1 62.1l.5 2.5h-1zM180.1 72.1v112M180.1 72.1l.5 2.5h-1zM184.7 64.2h14.1M189.3 63.7l2.5 .5-2.5 .5zM193.4 60.7v.8"/>
<path d="M193.8 74.9h18.2M193.8 74.9l2.5-.5v1zM193.8 64.2l2.5-.5v1zM193.8 61v4.5M195 65.5v17M198.2 61.5v4M205.4 62.7h.6M206.6 61.5v.6M207.2 62.1v132M209.5 74.4l2.5 .5-2.5 .5zM210.6 60.7v.8M210.8 61.5v133.2"/>
<path d="M242.8 72.3a1.2 1.2 0 0 1 1-1.4 1.2 1.2 0 0 1 1.3 1 1.2 1.2 0 0 1-1 1.4M251.4 62.5l.7 .7-2.1 1.4zM258 72.7a1.2 1.2 0 0 0-.4-1.6 1.2 1.2 0 0 0-1.7 .4 1.2 1.2 0 0 0 .4 1.7M261 62.1v17.2l-26 4.6M261.6 64.1h.6M262.2 63.3h1.8M262.2 66.9h1.8M266 63.3h.8M266 66.9h.8M268.8 63.3h.8M268.8 66.9h.8M272.2 63.3v3.6"/>
<path d="M278.6 63.3h25.4M278.6 66.9h25.4M284.8 62.1l.4 2.5h-.9zM284.8 62.1v56M304 62.7h85.3M305.2 68.1v19.8M308.8 68.1v19.8M313.9 69.5h46.8M313.9 67.7h46.8M353 60.9h36.3M365.3 66.9h.1M366.5 65.5v17"/>
<path d="M372.2 72.4l1 .2-1.1 2.3zM381.1 64.6v.9M394.2 63h1l-.5 2.5zM398.2 65.5v17M398.2 65.5l.5 2.5h-1zM401.4 65.5h-14.3v17h14.3M14.7 81.3h17M17.2 80.8l2.5 .5-2.5 .5zM26.7 95.7h-12.7v15.7M26.7 81.3l2.5-.5v1zM32.7 95.7h66.3M105 95.7h63"/>
<path d="M137 86.5h.2M197.8 95.7h.2M197.8 88.5h.2M198.2 82.5v5.2M198.2 95.9v.2M205.4 83.5h.6M205.4 95.9v.2M235 95.7h160M236.2 84.9v3M236.2 96.3h3.5M236.8 84.2l.1 .6M239.8 84.3v3.6"/>
<path d="M239.8 96.1v22.2M305.2 96.3h3.6M308.8 89.5v.8M308.8 91.3v.8M308.8 93v.8M308.8 96.1v22.2M377.5 85.5v2.4M377.5 89.5v.8M377.5 91.3v.8M377.5 93v.8M377.5 96.3h3.6M381.1 85.5v2.4"/>
<path d="M381.1 96.1v74.6M397.7 80h1l-.5 2.5zM14 108.2h12.7M14 108.2l2.5-.5v1zM24.2 107.7l2.5 .5-2.5 .5zM105.1 119.3h62.8M195 119.6v17M205.4 118.7h.6M205.8 102.7h.2M235 113l2.5-.5v1zM235 113h35M236.2 102.9v15.4"/>
<path d="M241.1 119.3h62.8M267.5 112.5l2.5 .5-2.5 .5zM270 109.8v9.8M271.2 119.6v30.5M284.3 115.6h.9l-.4 2.5zM291.8 119.6v17M305.2 102.9v15.4M362.9 107.1h-50.9l-23.8 23.8M377.5 102.8v67.9M105 129.9h63M105 126.3h63M105.1 136.9h62.8"/>
<path d="M205.4 137.5h.6M235 137.5v12.6M236.2 137.9l-.2 34M239.8 137.9v34.1M241.1 136.9h62.8M284.8 138.1v56M284.8 138.1l.4 2.5h-.9zM289.6 128.8l.7 .7-2.1 1.4zM305.2 137.9v50.2M307.7 131.3l6.7 14.4h50M307.7 131.3l1.5 2.1-.9 .4zM308.8 137.9v50.2"/>
<path d="M17.2 159.9l2.5 .5-2.5 .5zM19.7 157.2v15.5M235 147h36.2M235 147l2.5-.5v1zM268.7 146.5l2.5 .5-2.5 .5zM14.7 160.4h17M26.7 160.4l2.5-.5v1zM168 173.4l-20 3.5v11.2M195 173.7v17M204.8 171.1v2.6M205.4 172.7h.6M235 172.3l26 4.6v17.2"/>
<path d="M315.9 165.4h50.6l13.7 13.7M366.5 173.7v17M378.8 177l1.4 2.1-2.1-1.4zM387.3 170.7h14.6M398.2 168.2h1l-.5 2.5zM398.7 161.2v38.1M398.7 173.7l.5 2.5h-1zM401.9 173.7h-14.8v17h14.8M19.7 193.5h7M19.7 195.3h85.3M48.3 186.7h46.8M102.6 196.3h2.4"/>
<path d="M104.8 195.4v.1M148.5 184.1h7M151.8 183a1.19 1.19 0 0 0-1 1.4 1.19 1.19 0 0 0 1.4 .9 1.19 1.19 0 0 0 1-1.4M152 180.6v25.1M161.5 184.1h21.8M164.8 183a1.19 1.19 0 0 0-.9 1.4 1.19 1.19 0 0 0 1.3 .9 1.19 1.19 0 0 0 1-1.4M165 180.6v25.1M179.6 181.6h1l-.5 2.5zM191.8 196.3h.8M191.8 199.2h.8M193.4 194.7v.8M204.8 190.7v3.4"/>
<path d="M205.4 193.5h.6M206.6 194.1v.6M210.6 194.7v.8M211.4 199.2h.6M212 199.3h11.4M219.8 196.8h1l-.5 2.5zM244.2 183a1.19 1.19 0 0 1 .9 1.3 1.19 1.19 0 0 1-1.3 1 1.19 1.19 0 0 1-1-1.4M249.1 186.5l7.1 42.9h60.9M249.1 186.5l.9 2.4-1 .2zM257.2 183a1.19 1.19 0 0 1 .9 1.4 1.19 1.19 0 0 1-1.4 .9 1.19 1.19 0 0 1-.9-1.4M261.6 192.9h42.4M262.2 189.3h41.8"/>
<path d="M264.1 194.1l-7.9 34.7M264.1 194.1l-.1 2.6-1-.2zM284.3 191.6h.9l-.4 2.5zM304 193.5h85.3M304 196.3h49M313.9 186.7h46.8M313.9 188.5h46.8M314.6 191.6l28 28h42.3M314.6 191.6l2.1 1.4-.7 .8zM353 195.3h36.3M365.3 189.3h.1M378.3 199.3h23.6"/>
<path d="M381.1 190.7v.9M398.2 196.8h1l-.5 2.5zM398.2 188.2h1l-.5 2.5zM398.7 190.7l.5 2.5h-1zM62.3 202.8h36.5M63.7 203.3h33.6M64.1 204v.6M96.9 204v.6M116 219.9l2.5-.5v1zM116 216.8v25.9M116 219.9h58M152 202.5h13"/>
<path d="M152 202.5l2.5-.5v1zM162.5 202l2.5 .5-2.5 .5zM171.5 219.4l2.5 .5-2.5 .5zM174 216.8v30.2h-69M191.8 200.1h.8M193.2 203.7l-.7 .5M310.2 202.8h36.5M311.7 203.8h33.5M14.7 237.5h17.4M17.2 237l2.5 .5-2.5 .5zM19.7 226.1v29.3h36.3M19.7 229.3h24"/>
<path d="M19.7 229.3l2.5-.5v1zM20.7 234.3v9.5h.6M20.7 237.5l2.5-.5v1zM41.2 228.8l2.5 .5-2.5 .5zM43.7 226.1v17.7h-.6M116 227.2h58M116 227.2l2.5-.5v1zM146.8 231.7v20.1h.6M146.8 234.9h27.2M146.8 234.9l2.5-.5v1zM171.5 226.7l2.5 .5-2.5 .5zM171.5 234.4l2.5 .5-2.5 .5z"/>
<path d="M14 247h6.7M14 254.2v18.1M14.6 246.6v.2M19.7 259.6h10.2M21.3 247h.2M21.9 242.6v.6M25.6 247h13.3M32.1 259.6h22.2M43.1 247h.1M43.7 247h12.3M49 258.3h1l-.5 2.5zM49.5 242.6v18.2"/>
<path d="M49.5 242.6l.5 2.5h-1zM52.6 242.6h-10.1v.6M56 242.2h7.9M56.6 240.6v.8M63 258.3h1l-.5 2.5zM63.5 246.6v14.2M63.5 246.6l.5 2.5h-1zM63.7 240.9h33.6M64.1 241.6v.6M96.9 241.6v.6M97.1 242.2h7.9M104.4 240.6v.8"/>
<path d="M104.8 259.6h69.2M105 256h69M112.7 242.6h4.5v.6M115.4 258.3h1l-.5 2.5zM115.9 242.6l.5 2.5h-1zM115.9 242.6v18.2M116 243.8h.6M130.4 254.6v.2M137 253.1h.2M137.4 246.6v.2M137.8 242.6v.6M138.4 243.8h.6"/>
<path d="M143.8 246.6v.2M146.2 246.6v.2M146.8 253.6h.6M147.9 253.6h26.2M148 254.2v.6M149.6 254.2v.6M152 254.2v.6M172.1 249.8h19.9M172.8 254.2v.6M173.4 246.6v.2M174 251h.1M174 254.2v18.1"/>
<path d="M188.3 258.3h1l-.5 2.5zM188.8 249.8v11M188.8 249.8l.5 2.5h-1zM14 269.1l2.5-.5v1zM14 269.1h160M30 260.2v.6M30.7 260.2v.6M95.2 260.2v.6M96 260.2v.6M171.5 268.6l2.5 .5-2.5 .5zM172.8 260.8h19.2"/>
</g>
<g fill="#000">
<circle cx="20.7" cy="69" r=".18"/>
<circle cx="21.3" cy="69" r=".18"/>
<circle cx="43.1" cy="69" r=".18"/>
<circle cx="43.7" cy="69" r=".18"/>
<circle cx="146.8" cy="79.3" r=".18"/>
<circle cx="193.7" cy="66.7" r=".18"/>
<circle cx="193.7" cy="68.6" r=".18"/>
<circle cx="193.7" cy="68.8" r=".18"/>
<circle cx="193.7" cy="67.2" r=".18"/>
<circle cx="193.7" cy="67.5" r=".18"/>
<circle cx="193.7" cy="69.3" r=".18"/>
<circle cx="193.7" cy="78.7" r=".18"/>
<circle cx="193.7" cy="79.5" r=".18"/>
<circle cx="193.7" cy="79.2" r=".18"/>
<circle cx="193.7" cy="69.4" r=".18"/>
<circle cx="373.7" cy="74.3" r=".18"/>
<circle cx="373.7" cy="73.7" r=".18"/>
<circle cx="379.7" cy="73.7" r=".18"/>
<circle cx="379.7" cy="74.3" r=".18"/>
<circle cx="20.7" cy="81.5" r=".18"/>
<circle cx="21.3" cy="81.5" r=".18"/>
<circle cx="43.1" cy="81.5" r=".18"/>
<circle cx="43.7" cy="81.5" r=".18"/>
<circle cx="147.8" cy="80.5" r=".18"/>
<circle cx="193.7" cy="80.5" r=".18"/>
<circle cx="193.7" cy="81.4" r=".18"/>
<circle cx="193.7" cy="80.8" r=".18"/>
<circle cx="235" cy="96.1" r=".18"/>
<circle cx="395" cy="96.1" r=".18"/>
<circle cx="193.7" cy="122.7" r=".18"/>
<circle cx="193.7" cy="123.4" r=".18"/>
<circle cx="193.7" cy="120.8" r=".18"/>
<circle cx="193.7" cy="121.3" r=".18"/>
<circle cx="193.7" cy="121.6" r=".18"/>
<circle cx="193.7" cy="122.9" r=".18"/>
<circle cx="193.7" cy="134.9" r=".18"/>
<circle cx="193.7" cy="135.5" r=".18"/>
<circle cx="193.7" cy="132.8" r=".18"/>
<circle cx="193.7" cy="133.3" r=".18"/>
<circle cx="193.7" cy="134.7" r=".18"/>
<circle cx="193.7" cy="133.6" r=".18"/>
<circle cx="278.5" cy="127.8" r=".18"/>
<circle cx="278.5" cy="128.4" r=".18"/>
<circle cx="284.5" cy="128.4" r=".18"/>
<circle cx="284.5" cy="127.8" r=".18"/>
<circle cx="146.8" cy="176.9" r=".18"/>
<circle cx="193.7" cy="175.7" r=".18"/>
<circle cx="193.7" cy="174.9" r=".18"/>
<circle cx="193.7" cy="176.8" r=".18"/>
<circle cx="193.7" cy="177" r=".18"/>
<circle cx="193.7" cy="177.6" r=".18"/>
<circle cx="193.7" cy="175.4" r=".18"/>
<circle cx="20.7" cy="189.7" r=".18"/>
<circle cx="21.3" cy="189.7" r=".18"/>
<circle cx="32.7" cy="188.1" r=".18"/>
<circle cx="193.7" cy="187.4" r=".18"/>
<circle cx="193.7" cy="188.8" r=".18"/>
<circle cx="193.7" cy="189" r=".18"/>
<circle cx="193.7" cy="189.5" r=".18"/>
<circle cx="193.7" cy="187.7" r=".18"/>
<circle cx="193.7" cy="186.9" r=".18"/>
<circle cx="193.7" cy="189.6" r=".18"/>
<circle cx="211.4" cy="199.3" r=".18"/>
<circle cx="212" cy="199.3" r=".18"/>
<circle cx="373.7" cy="182.5" r=".18"/>
<circle cx="373.7" cy="181.9" r=".18"/>
<circle cx="379.7" cy="182.5" r=".18"/>
<circle cx="379.7" cy="181.9" r=".18"/>
<circle cx="29.7" cy="260.8" r=".18"/>
<circle cx="29.9" cy="260.1" r=".18"/>
<circle cx="30.2" cy="260.8" r=".18"/>
<circle cx="30.5" cy="260.8" r=".18"/>
<circle cx="31.5" cy="260.8" r=".18"/>
<circle cx="31.8" cy="260.8" r=".18"/>
<circle cx="32.1" cy="260.1" r=".18"/>
<circle cx="32.3" cy="260.8" r=".18"/>
<circle cx="54.1" cy="260.8" r=".18"/>
<circle cx="54.6" cy="260.8" r=".18"/>
<circle cx="54.9" cy="260.8" r=".18"/>
<circle cx="55.9" cy="260.8" r=".18"/>
<circle cx="56.2" cy="260.8" r=".18"/>
<circle cx="56.7" cy="260.8" r=".18"/>
<circle cx="77.6" cy="260.8" r=".18"/>
<circle cx="78.1" cy="260.8" r=".18"/>
<circle cx="78.4" cy="260.8" r=".18"/>
<circle cx="79.4" cy="260.8" r=".18"/>
<circle cx="79.7" cy="260.8" r=".18"/>
<circle cx="80" cy="260.1" r=".18"/>
<circle cx="80.2" cy="260.8" r=".18"/>
<circle cx="93.6" cy="260.8" r=".18"/>
<circle cx="94.1" cy="260.8" r=".18"/>
<circle cx="94.4" cy="260.8" r=".18"/>
<circle cx="95.4" cy="260.8" r=".18"/>
<circle cx="95.7" cy="260.8" r=".18"/>
<circle cx="96" cy="260.1" r=".18"/>
<circle cx="96.2" cy="260.8" r=".18"/>
<circle cx="96.3" cy="260.8" r=".18"/>
</g>
<g fill="none" stroke="#000" stroke-width=".71">
<path d="M10 10h400v277h-400zM70 6.6v3.4M140 6.6v3.4M207.1 5h5.8l-2.9 5zM210 0v10M280 6.6v3.4M350 6.6v3.4M6.6 74.2h3.4M410 74.2h3.5M0 148.5h10M5 145.6l5 2.9-5 2.9zM410 148.5h10.1"/>
<path d="M410 148.5l5.1-2.9v5.8zM6.6 222.7h3.4M410 222.7h3.5M70 287v3.4M140 287v3.4M210 287v10M210 287l2.9 5h-5.8zM280 287v3.4M350 287v3.4"/>
</g>
<g fill="none" stroke="#000" stroke-width=".51">
<path d="M269.7 249.5h40.3M270 242h140v45h-140zM270 257h140M303.1 257v16M310 242v15M350 257v30M390.1 257v12M270 265h33.1M270 273h80M350 269h60M350 263h60M350 280.5h60"/>
<path d="M370 280.5v6.5M390.1 280.5v6.5"/>
</g>
<g fill="#000" stroke="#000" stroke-width=".3">
<path d="M127.8 53.4h1.1l-.5 2.5zM179.6 54h1l-.5 2.5zM197.8 51.5l2.5-.5v1zM209.5 51l2.5 .5-2.5 .5zM220.3 55.9l.5 2.5h-1zM394.7 56.9l.5 2.5h-1zM128.4 62.1l.5 2.5h-1.1zM180.1 72.1l.5 2.5h-1zM180.1 62.1l.5 2.5h-1zM189.3 63.7l2.5 .5-2.5 .5zM193.8 74.9l2.5-.5v1zM193.8 64.2l2.5-.5v1z"/>
<path d="M209.5 74.4l2.5 .5-2.5 .5zM251.4 62.5l.7 .7-2.1 1.4zM284.8 62.1l.4 2.5h-.9zM372.2 72.4l1 .2-1.1 2.3zM394.2 63h1l-.5 2.5zM398.2 65.5l.5 2.5h-1zM17.2 80.8l2.5 .5-2.5 .5zM26.7 81.3l2.5-.5v1zM397.7 80h1l-.5 2.5zM14 108.2l2.5-.5v1zM24.2 107.7l2.5 .5-2.5 .5zM235 113l2.5-.5v1z"/>
<path d="M267.5 112.5l2.5 .5-2.5 .5zM284.3 115.6h.9l-.4 2.5zM289.6 128.8l.7 .7-2.1 1.4zM307.7 131.3l1.5 2.1-.9 .4zM26.7 160.4l2.5-.5v1zM235 147l2.5-.5v1zM268.7 146.5l2.5 .5-2.5 .5zM284.8 138.1l.4 2.5h-.9zM17.2 159.9l2.5 .5-2.5 .5zM378.8 177l1.4 2.1-2.1-1.4zM398.2 168.2h1l-.5 2.5zM398.7 173.7l.5 2.5h-1z"/>
<path d="M179.6 181.6h1l-.5 2.5zM219.8 196.8h1l-.5 2.5zM249.1 186.5l.9 2.4-1 .2zM264.1 194.1l-.1 2.6-1-.2zM284.3 191.6h.9l-.4 2.5zM314.6 191.6l2.1 1.4-.7 .8zM398.2 196.8h1l-.5 2.5zM398.2 188.2h1l-.5 2.5zM398.7 190.7l.5 2.5h-1zM116 219.9l2.5-.5v1zM152 202.5l2.5-.5v1zM162.5 202l2.5 .5-2.5 .5z"/>
<path d="M17.2 237l2.5 .5-2.5 .5zM19.7 229.3l2.5-.5v1zM20.7 237.5l2.5-.5v1zM41.2 228.8l2.5 .5-2.5 .5zM116 227.2l2.5-.5v1zM146.8 234.9l2.5-.5v1zM171.5 234.4l2.5 .5-2.5 .5zM171.5 226.7l2.5 .5-2.5 .5zM171.5 219.4l2.5 .5-2.5 .5zM49 258.3h1l-.5 2.5zM49.5 242.6l.5 2.5h-1zM63 258.3h1l-.5 2.5z"/>
<path d="M63.5 246.6l.5 2.5h-1zM115.4 258.3h1l-.5 2.5zM115.9 242.6l.5 2.5h-1zM188.3 258.3h1l-.5 2.5zM188.8 249.8l.5 2.5h-1zM14 269.1l2.5-.5v1zM171.5 268.6l2.5 .5-2.5 .5z"/>
</g>
<g font-size="7.9">
<text x="151.6" y="18.5">CONSIDERACIONES DE SOLDADURA</text>
<text x="183.4" y="27.5">SIL-027-SSDL-01</text>
<text x="190.2" y="36.5">SCALE (1 : 5)</text>
</g>
<g font-size="4.7">
<text x="325" y="43.2">Esta cara debe quedar lisa</text>
<text x="312.8" y="106">Esta cara debe quedar lisa</text>
<text x="314.9" y="139.2">Utilizar estos colisos para</text>
<text x="314.9" y="144.5">rellenar con soldadura</text>
<text x="315.9" y="164.2">Esta cara debe quedar lisa</text>
<text x="304.5" y="261.2">Planos de fabricación</text>
<text x="304.5" y="266.6">estructura suelo</text>
<text x="304.5" y="272">delantero SILVER V027</text>
</g>
<g font-size="4.2">
<text x="33.9" y="9.6">6</text>
<text x="103.9" y="9.6">5</text>
<text x="173.9" y="9.6">4</text>
<text x="243.8" y="9.6">3</text>
<text x="313.9" y="9.6">2</text>
<text x="383.9" y="9.6">1</text>
<text x="6.7" y="38.7">D</text>
<text x="410.5" y="38.7">D</text>
<text x="6.9" y="112.9">C</text>
<text x="410.7" y="112.9">C</text>
<text x="6.9" y="187.1">B</text>
<text x="410.7" y="187.1">B</text>
<text x="6.8" y="261.4">A</text>
<text x="410.7" y="261.4">A</text>
<text x="33.9" y="290.4">6</text>
<text x="103.9" y="290.4">5</text>
<text x="173.9" y="290.4">4</text>
<text x="243.8" y="290.4">3</text>
<text x="313.9" y="290.4">2</text>
<text x="383.9" y="290.4">1</text>
</g>
<g font-size="3.9">
<text x="270.3" y="39.6">Utilizar estos colisos para</text>
<text x="270.3" y="44.1">rellenar con soldadura</text>
<text x="202.9" y="50">71</text>
<text x="126.8" y="61" transform="rotate(-90 126.8 61)">31</text>
<text x="178.6" y="61.4" transform="rotate(-90 178.6 61.4)">28</text>
<text x="185.5" y="62.7">10</text>
<text x="393.2" y="63.7" transform="rotate(-90 393.2 63.7)">43</text>
<text x="198" y="73.3">91</text>
<text x="396.7" y="73.9" transform="rotate(-90 396.7 73.9)">85</text>
<text x="21.3" y="79.8">35</text>
<text x="16.9" y="106.2">63,5</text>
<text x="249.4" y="111.4">175</text>
<text x="283.2" y="108.9" transform="rotate(-90 283.2 108.9)">280</text>
<text x="178.6" y="131.1" transform="rotate(-90 178.6 131.1)">560</text>
<text x="218.7" y="130.6" transform="rotate(-90 218.7 130.6)">717</text>
<text x="250.1" y="145.5">181</text>
<text x="21.3" y="158.8">35</text>
<text x="397.2" y="165.9" transform="rotate(-90 397.2 165.9)">15</text>
<text x="283.2" y="169.2" transform="rotate(-90 283.2 169.2)">280</text>
<text x="397.2" y="186.4" transform="rotate(-90 397.2 186.4)">85</text>
<text x="397.2" y="197" transform="rotate(-90 397.2 197)">43</text>
<text x="156.5" y="200.9">65</text>
<text x="343.6" y="214">Utilizar estos colisos para</text>
<text x="146.6" y="218.4">290</text>
<text x="343.6" y="218.5">rellenar con soldadura</text>
<text x="26.7" y="227.8">120</text>
<text x="152.9" y="225.6">290</text>
<text x="157.5" y="233.3">136</text>
<text x="258.8" y="228.3">Esta chapa y el tubo se sueldan a ras</text>
<text x="29.4" y="236">5</text>
<text x="47.9" y="253.7" transform="rotate(-90 47.9 253.7)">91</text>
<text x="62" y="253.2" transform="rotate(-90 62 253.2)">71</text>
<text x="114.3" y="253.7" transform="rotate(-90 114.3 253.7)">91</text>
<text x="187.3" y="257.3" transform="rotate(-90 187.3 257.3)">55</text>
<text x="91" y="267.5">800</text>
<text x="358.4" y="274.9">SIL-027-SSDL-01-MET01</text>
<text x="358.4" y="279.4">2583</text>
</g>
<g font-size="3.1">
<text x="312.7" y="246.8">Tolerancias para dimensiones lineales y angulares sin indicación individual</text>
<text x="312.7" y="250.4">de tolerancia, según ISO 2768-1:1989</text>
<text x="312.7" y="254">Zonas de rugosidad no especificada, Ra 3.2</text>
<text x="358.6" y="286.5">1</text>
<text x="377.6" y="285.6">A3</text>
<text x="396.1" y="285.9">2 /11</text>
</g>
<g font-size="2.4">
<text x="271.1" y="244.4">MATERIAL:</text>
<text x="271.2" y="252">ACABADO SUPERFICIAL:</text>
<text x="271.2" y="254.7">Negro satinado</text>
<text x="271.1" y="259.7">SCALE:</text>
<text x="350.4" y="260.8">DRAWN: Carlos Ruiz Madrigal</text>
<text x="391.1" y="260.6">16/09/2015</text>
<text x="350.5" y="267">CHECKED: Antonio Garcia</text>
<text x="391.2" y="266.7">16/09/2015</text>
<text x="350.5" y="271.4">DWG NO:</text>
<text x="350.7" y="276.9">Id. Ref:</text>
<text x="350.7" y="282.8">REV</text>
<text x="371.1" y="282.9">SIZE</text>
<text x="390.8" y="283">SHEET</text>
</g>
</svg>
